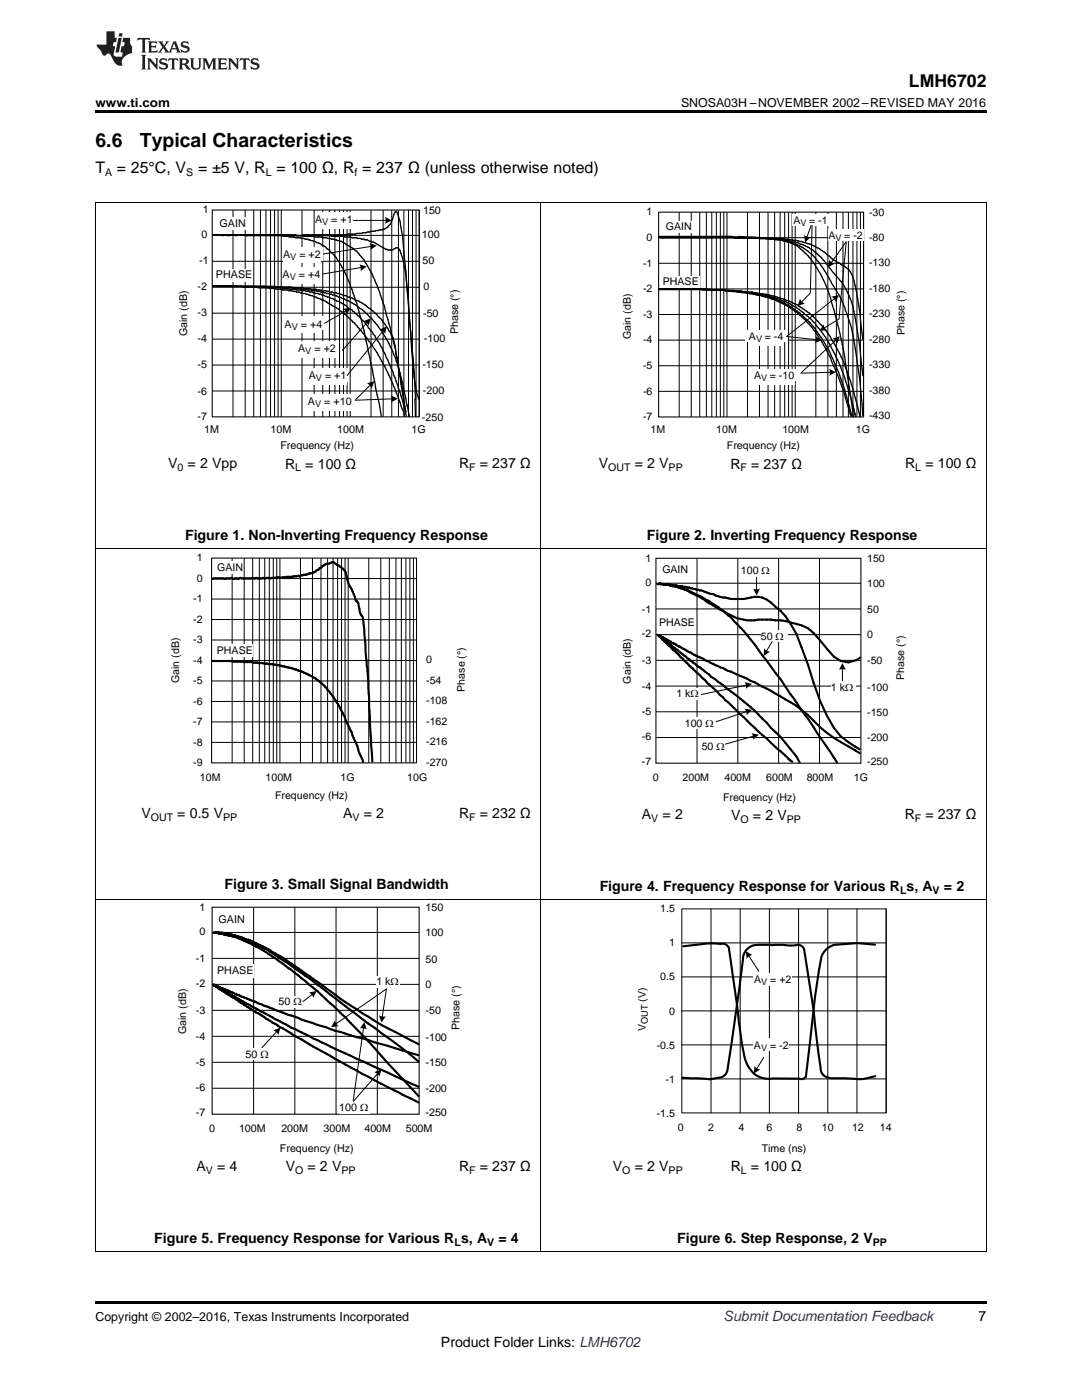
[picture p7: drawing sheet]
<svg xmlns="http://www.w3.org/2000/svg" width="216mm" height="279mm" viewBox="0 0 216 279" stroke-linecap="round" stroke-linejoin="round" font-family="sans-serif">
<path d="M19 249.7l.2 .1zM196.7 249.7l.1 .1zM19 259.7h177.8v.5h-177.8z" fill="#000"/>
<g fill="none" stroke="#000" stroke-width=".2">
<path d="M19.1 179.6v70.2M107.9 179.6v70.2M196.8 179.6v70.2M42.3 196.5h41.3M42.3 191.3h41.3M42.3 186.1h41.3M50.6 181.1v41.3M58.8 181.1v41.3M62.3 198.4l-1.8 1.5M67.1 181.1v41.3M75.3 181.1v41.3M42.3 217.2h41.3"/>
<path d="M42.3 212h41.3M42.3 206.8h41.3M42.3 201.6h41.3M72.5 205l-2 14.6M75.4 214.2l-4.9 5.6M19 249.7h177.8"/>
</g>
<path d="M42.3 181.1h41.3v41.3h-41.3z" fill="none" stroke="#000" stroke-width=".21"/>
<g fill="#000">
<path d="M61.7 198.1l1.5-.3-.7 1.4a1.54 1.54 0 0 0-.8-1.1z" fill-rule="evenodd"/>
<path d="M72.7 204l.5 1.5a1.55 1.55 0 0 0-1.4-.2z" fill-rule="evenodd"/>
<path d="M74.7 214l1.4-.6-.4 1.5a1.53 1.53 0 0 0-1-.9z" fill-rule="evenodd"/>
</g>
<g fill="#fff">
<path d="M43.6 182.2h5.5v2.6h-5.5z" fill-rule="evenodd"/>
<path d="M43.3 192.5h7.4v2.6h-7.4z" fill-rule="evenodd"/>
<path d="M55.6 198.8h4.7v2.4h-4.7z" fill-rule="evenodd"/>
</g>
<path d="M55.2 205.9l-2.9 3.2" fill="none" stroke="#000" stroke-width=".2"/>
<path d="M54.5 205.6l1.5-.5-.5 1.5a1.54 1.54 0 0 0-1-1z" fill-rule="evenodd" fill="#000"/>
<g fill="#fff">
<path d="M75.1 194.7h4.6v2.4h-4.6z" fill-rule="evenodd"/>
<path d="M67.7 219.9h6v2.3h-6z" fill-rule="evenodd"/>
</g>
<path d="M42.6 186.1h1.4v.2M42.7 196.6l-.1-.1v.1h.4v.3h.5v.3h.4v.2l1.2 .9 .8 .3 5.2 3.5 5.4 3.1a338.6 338.6 0 0 0 22.3 12.5l4.7 2.3M42.9 196.7l-.1-.1v.1h.5v.3l.4 .1v.2h.4l4.9 2.9 9.2 4.9 .6 .3a379.3 379.3 0 0 0 21.6 10.1l3.1 1.4M43 196.7l.2 .3h.6l4.5 2h.2l5.9 2.3a207.8 207.8 0 0 0 19.1 6.3l10 3M43.5 186.1l.1 .2M43.6 186.3h1.6l2.7 .7a37.9 37.9 0 0 1 8 3.8l8.3 5.7a104.1 104.1 0 0 0 13.2 8.7l6.1 3.2M43.6 186.1v.2M43.7 186.3l.1 .1 .1-.1 .1 .1 1.7 .1 2 .6a24.1 24.1 0 0 1 4.9 2.2l.4 .1a152.3 152.3 0 0 1 13.8 9.8l6.7 5.1 5.3 3.8 4.7 3.8M44.2 186.3v-.2l.2 .2M44.5 186.3l.1 .2 2.4 .5 1.3 .5a52.3 52.3 0 0 1 11.9 7.7l3.1 2.6 5.6 5.2 4.6 4.8 3.9 4.4 6.1 6.5" fill="none" stroke="#000" stroke-width=".43"/>
<path d="M49 209.3h4.9v2.3h-4.9z" fill-rule="evenodd" fill="#fff"/>
<g fill="none" stroke="#000" stroke-width=".2">
<path d="M136 181.4h40.8v40.7h-40.8zM136 195h40.8M136 188.2h40.8M141.9 181.4v40.7M147.7 181.4v40.7M149.4 190.7l2 3.1M153.5 181.4v40.7M159.3 181.4v40.7M165.2 181.4v40.7M171 181.4v40.7M176.8 181.4v40.7M76.3 203.1l.8-5.7-10.2 7"/>
<path d="M136 208.5h40.8M136 201.7h40.8M136 215.3h40.8M152.4 211.1l-1.4 2.3"/>
</g>
<g fill="#000">
<path d="M148.8 189.8l1.3 .8a1.53 1.53 0 0 0-1.1 .8z" fill-rule="evenodd"/>
<path d="M66.8 203.6a1.54 1.54 0 0 0 .8 1.2l-1.5 .2z" fill-rule="evenodd"/>
<path d="M75.6 202.6a1.55 1.55 0 0 0 1.4 .2l-.9 1.3z" fill-rule="evenodd"/>
<path d="M150.5 212.7a1.53 1.53 0 0 0 1.2 .7l-1.3 .8z" fill-rule="evenodd"/>
</g>
<path d="M174.6 188.5l-3.5-.3-4.5 .4a3.7 3.7 0 0 0-2.9 3.4 404.2 404.2 0 0 0-2.9 22.8 .99 .99 0 0 1-1.3 .5l-5.3-.1a4.8 4.8 0 0 1-5.5-3.8l-1-5.2-.5-4.6-1.8-12.4a1.33 1.33 0 0 0-1.6-.8l-2.4-.1-5.1 .5M174.6 214.8l-2.9 .6-5.4-.2a2.51 2.51 0 0 1-2.5-1.5l-1.4-12-1.9-12.2a1.49 1.49 0 0 0-2.1-.8l-6.7-.1a3 3 0 0 0-3.5 2.9l-2.8 20.5a2.94 2.94 0 0 1-1.2 2.9l-.4 .1a12.9 12.9 0 0 1-4.5 .2l-3.1-.1" fill="none" stroke="#000" stroke-width=".42"/>
<g fill="#fff">
<path d="M150.3 207.3h7.2v2.4h-7.2z" fill-rule="evenodd"/>
<path d="M150.3 194.2h7.8v2.4h-7.8z" fill-rule="evenodd"/>
</g>
<g fill="none" stroke="#000" stroke-width=".2">
<path d="M19.1 109.5v70.1M107.9 109.5v70.1M130.9 116.4h40.9M139.1 111.4v40.9M147.2 111.4v40.9M150.9 115.2l.1 2.6M155.4 111.4v40.9M163.5 111.4v40.9M196.8 109.5v70.1M130.9 136.9h40.9M130.9 131.8h40.9M130.9 126.7h40.9"/>
<path d="M130.9 121.5h40.9M168.1 133.4v2.5M130.9 147.2h40.9M130.9 142.1h40.9M150.4 146.9l-6.7 1.9M19 179.6h177.8"/>
</g>
<path d="M130.9 111.4h40.9v40.9h-40.9z" fill="none" stroke="#000" stroke-width=".21"/>
<g fill="#000">
<path d="M150.3 117.5a1.53 1.53 0 0 0 1.4 0l-.7 1.3z" fill-rule="evenodd"/>
<path d="M168.1 132.3l.7 1.4a1.53 1.53 0 0 0-1.4 0z" fill-rule="evenodd"/>
<path d="M149.9 146.3l1.5 .3-1.1 1a1.53 1.53 0 0 0-.4-1.3z" fill-rule="evenodd"/>
</g>
<g fill="#fff">
<path d="M132.2 112.5h5.4v2.6h-5.4z" fill-rule="evenodd"/>
<path d="M131.5 123.1h7.3v2.6h-7.3z" fill-rule="evenodd"/>
</g>
<path d="M149 136.7l-9.4 2" fill="none" stroke="#000" stroke-width=".2"/>
<path d="M148.6 136.1l1.4 .4-1.2 .9a1.53 1.53 0 0 0-.2-1.3z" fill-rule="evenodd" fill="#000"/>
<g fill="#fff">
<path d="M165.8 136.2h4.9v2.3h-4.9z" fill-rule="evenodd"/>
<path d="M147.9 112.8h6v2.3h-6z" fill-rule="evenodd"/>
<path d="M136.6 143.2h5.9v2.3h-5.9z" fill-rule="evenodd"/>
</g>
<g fill="none" stroke="#000" stroke-width=".42">
<path d="M131.1 116.6h1.7v.1M131.6 116.6v-.2h.2v.2M132.4 116.6v.1h1.6l.1 .1M132.5 116.6l.1 .1M133.5 116.7l.2 .1h1.3l.3 .2 2.3 .3 2.4 .5 1.8 .7h.5a5.1 5.1 0 0 0 2.4 .8 11.1 11.1 0 0 0 5.9-.2 4.1 4.1 0 0 1 3.2 1.2 16.2 16.2 0 0 1 6.1 8.9l1.3 3.4a45.4 45.4 0 0 0 5.2 12.7l1.4 1.7 3 2.1M134 116.8l.1 .2h.8l.1 .1M134.3 116.8l.2 .2M134.8 117l.7 .3M135.3 117.1l1.1 .5M136.1 117.4l.3 .2M136.4 117.6l.5 .1M136.9 117.7l.2 .1"/>
<path d="M137.1 117.8l4.2 2 3.4 2.4M137.1 117.8l1.1 .6a11.8 11.8 0 0 1 3.3 2l3.2 1.8M131.2 126.7l.4 .1v.3l.8 .1v.2l.4 .1v.1l1.1 .5 .2 .3 .6 .1 3.7 2.1 4.8 2.3a125.8 125.8 0 0 1 12.6 6.1l3.1 1.9 1 .8M131.4 126.8l.1 .1h.3l.1 .5 .7 .2 .1 .3 .4 .2 .3 .4 1.9 1.3 2.5 2.1 .9 .6 4.5 3.5a64.8 64.8 0 0 1 8.9 7.4l1.7 1.9a26 26 0 0 1 5.8 6.9M131.7 126.9l.1 .3h.2l.2 .4 .3 .2 .7 .8h.2l.9 1.2 .4 .1 6.6 6.6 1.9 1.7 8.1 7.8 1.7 1.4 4.7 4.4M144.7 122.2l1.2 1 1.1 1.3a62 62 0 0 1 6 7.4l2.8 3.7 4.1 6.1M144.7 122.2a8.8 8.8 0 0 0 6.6 1.5h2.5l1 .1a19 19 0 0 1 6.4 1.6 45.8 45.8 0 0 1 5.2 5.7l1.4 .8 1.5 .3 1.5-.4M171.6 131.3l-.8 .5M157.3 151.5l.8 .5M159.9 141.7l6.5 9.5M159.9 141.7l1.3 1a30.1 30.1 0 0 0 9.6 7.1M166.4 151.2l.6 1"/>
<path d="M170.5 148.9l1.1 .7M170.5 149.7l1.1 .6"/>
</g>
<path d="M140 148h4.7v2.3h-4.7z" fill-rule="evenodd" fill="#fff"/>
<path d="M149.1 142l-6.2 2" fill="none" stroke="#000" stroke-width=".2"/>
<path d="M148.5 141.4l1.5 .3-1 1a1.53 1.53 0 0 0-.5-1.3z" fill-rule="evenodd" fill="#000"/>
<g fill="#fff">
<path d="M135 137.4h4.9v2.3h-4.9z" fill-rule="evenodd"/>
<path d="M151.8 125.9h5.3v2.3h-5.3z" fill-rule="evenodd"/>
</g>
<g fill="none" stroke="#000" stroke-width=".2">
<path d="M42.2 119.6h40.9M42.2 115.5h40.9M46.3 111.4v40.9M48.7 111.4v40.9M50.4 111.4v40.9M51.7 111.4v40.9M52.8 111.4v40.9M53.7 111.4v40.9M54.5 111.4v40.9M55.2 111.4v40.9M55.9 111.4v40.9M60 111.4v40.9"/>
<path d="M62.3 111.4v40.9M64 111.4v40.9M65.4 111.4v40.9M66.5 111.4v40.9M67.4 111.4v40.9M68.1 111.4v40.9M68.9 111.4v40.9M69.5 111.4v40.9M73.6 111.4v40.9M76 111.4v40.9M77.7 111.4v40.9M79 111.4v40.9"/>
<path d="M80.1 111.4v40.9M81 111.4v40.9M81.8 111.4v40.9M82.5 111.4v40.9M83.1 111.4v40.9M42.2 140h40.9M42.2 135.9h40.9M42.2 131.8h40.9M42.2 127.7h40.9M42.2 123.6h40.9M154.1 128l-1.2 2M42.2 148.2h40.9"/>
<path d="M42.2 144.1h40.9"/>
</g>
<path d="M152.5 129.4a1.53 1.53 0 0 0 1.2 .7l-1.3 .8z" fill-rule="evenodd" fill="#000"/>
<path d="M42.3 115.5l.3-.1 2.3 .1 1.2-.2 .4 .2 .4-.1 .7 .1 .2-.2 .4 .1 5.4-.1 .3 .1 1.2-.2 1.1 .1 .9-.2h1.3l1-.2 .4 .1 .4-.2a9.2 9.2 0 0 0 3.4-1.1l.1-.3 .5-.2a.47 .47 0 0 1 .5-.4l.5-.3 .6-.1a.57 .57 0 0 1 .9 0l.8 .4a3.1 3.1 0 0 1 1.8 3l1.3 2.8 .4 1.2 .5 .6 .4 2a3.8 3.8 0 0 1 .7 2.6l.3 4.8a136.5 136.5 0 0 1 .9 14.6l.5 7.6M42.3 131.9h4l.1 .1 3.9 .1 4.2 .4 2.3 .6a15.2 15.2 0 0 1 8 3.9 20.1 20.1 0 0 1 3.1 4.4l.8 1.5 .3 .9 1.1 2.2 1.2 2.9a6.9 6.9 0 0 0 1.1 2.8v.4" fill="none" stroke="#000" stroke-width=".42"/>
<path d="M42.2 111.4h40.9v40.9h-40.9z" fill="none" stroke="#000" stroke-width=".21"/>
<g fill="#fff">
<path d="M43.3 112.1h5.2v2.5h-5.2z" fill-rule="evenodd"/>
<path d="M43.3 128.5h7.1v2.6h-7.1z" fill-rule="evenodd"/>
</g>
<g fill="none" stroke="#000" stroke-width=".2">
<path d="M19.1 40.4v69.1M42.3 57.3h41.4M42.3 52.1h41.4M42.3 47h41.4M46.5 41.9v41.3M48.9 41.9v41.3M50.6 41.9v41.3M52 41.9v41.3M53.1 41.9v41.3M54 41.9v41.3M54.8 41.9v41.3M55.5 41.9v41.3"/>
<path d="M56.1 41.9v41.3M60.3 41.9v41.3M62.7 41.9v41.3M64.4 41.9v41.3M65.7 41.9v41.3M66.8 41.9v41.3M67.8 41.9v41.3M68.5 41.9v41.3M69.3 41.9v41.3M69.9 41.9v41.3M74 41.9v41.3M76.5 41.9v41.3"/>
<path d="M78.2 41.9v41.3M79.5 41.9v41.3M80.6 41.9v41.3M81.5 41.9v41.3M82.3 41.9v41.3M83 41.9v41.3M83.7 41.9v41.3M107.9 40.4v69.1M196.8 40.4v69.1M42.3 78h41.4M42.3 72.9h41.4M42.3 67.7h41.4"/>
<path d="M42.3 62.5h41.4M19 109.4h177.8"/>
</g>
<path d="M42.3 41.9h41.4v41.3h-41.4z" fill="none" stroke="#000" stroke-width=".21"/>
<g fill="#fff">
<path d="M62.9 42.4h7.7v2.6h-7.7z" fill-rule="evenodd"/>
<path d="M62.9 42.5h7.5v3.1h-7.5z" fill-rule="evenodd"/>
</g>
<path d="M77.1 44h-6.6" fill="none" stroke="#000" stroke-width=".2"/>
<path d="M76.8 43.3l1.4 .7-1.4 .7a1.55 1.55 0 0 0 0-1.4z" fill-rule="evenodd" fill="#000"/>
<g fill="#fff">
<path d="M56.5 49.3h7.8v2.6h-7.8z" fill-rule="evenodd"/>
<path d="M56.5 49.4h7.5v3.1h-7.5z" fill-rule="evenodd"/>
<path d="M61.4 78.8h9.2v2.6h-9.2z" fill-rule="evenodd"/>
<path d="M61.4 78.9h8.8v3h-8.8z" fill-rule="evenodd"/>
<path d="M56.4 53.4h7.8v2.6h-7.8z" fill-rule="evenodd"/>
<path d="M56.4 53.5h7.5v3.1h-7.5z" fill-rule="evenodd"/>
</g>
<g fill="none" stroke="#000" stroke-width=".26">
<path d="M42.4 46.9h16.6l.2 .1M42.4 57h4.9l.1 .2M42.4 57.2h12.5l.2 .1M42.9 57l.3 .2M44.2 46.9l.1 .1 .5-.1M45.1 46.9l.2 .1 .8-.1M45.1 57l.2 .2M46.8 46.9l.2 .1 .4-.1M48.2 57.2l.2 .1h9.8l.3 .1h1.9l.2 .2 2.5 .1 .1 .2h.8l.2 .1h.8l.9 .3 1.2 .1 2 .6 .3 .3 .8 .1 .7 .5M48.9 46.9l.3 .1h16.7l.3 .2h2.4l.2 .1h1.1l.3 .1h1l.2 .2a11.6 11.6 0 0 1 5.3 2l.2 .1a2.11 2.11 0 0 0 1.9-.1l.5-.2a7.1 7.1 0 0 1 1.4 3.9l.3 1.4 .5 4.9 .9 13.4a30.6 30.6 0 0 0 1.2 6.7M49.7 46.9l-.3 .1M50.6 57.2l.2 .1"/>
<path d="M51.3 57.3l.2 .1h2l.2 .2a39.2 39.2 0 0 1 7.4 1.1l1 .3a17.5 17.5 0 0 1 6.2 3.3 23.3 23.3 0 0 1 4.1 4.1l.4 .6M51.5 46.9l.3 .1M52.3 46.9l-.3 .1M53 57.2l.3 .1M53.5 46.9l.2 .1 .2-.1M53.9 57.3l.2 .1h2l.3 .2h1.1l.2 .1h1.3l.2 .2 2.4 .3 1.5 .4a12.9 12.9 0 0 1 4.2 1.5h.3l1.5 .9 .8 .7a19.2 19.2 0 0 1 4.1 4.3 31.5 31.5 0 0 1 4.1 7.6l1.7 4.7 .9 3.1M55.4 46.9l.7 .1M56.1 57.3l.3 .1h1.8l.3 .2 2.6 .1 3.4 .6 .7 .3a14.8 14.8 0 0 1 5.2 2l.3 .1a21.7 21.7 0 0 1 8.8 12.9M56.4 47l1.3 .3 2.3 .1 .1 .2a10.1 10.1 0 0 1 5.6 2.3 14.7 14.7 0 0 1 3.7 6l1.5 4M56.9 46.9l.1 .1M70.9 59.9l1.3 4.1 .6 3M70.9 59.9a14.7 14.7 0 0 1 7.7 8.1l.7 4"/>
<path d="M72.8 67l2.9 13.5M72.8 67a46.7 46.7 0 0 1 7.2 14l.3 .7M79.3 72a84.3 84.3 0 0 0-5-17.3l-.3-.4a11.4 11.4 0 0 0-5.4-5.9l-1-.4-2.4-.6-2.4-.1-.2-.1h-2.2l-.3-.2 .3-.1h8.7l.2-.2 2.9-.1 .2-.2 2.4-.2 .9-.3a2.8 2.8 0 0 0 2.7-2.3l.2-.7 .4-.7a12.9 12.9 0 0 1 1.3 4.8l2.1 24.4 .5 8.3M79.3 72l1.7 10.3M79.3 72l.2 1.6M79.5 73.6l1.5 8.5M79.5 73.6l.8 2.7 .9 4.7M82.8 79.7l.1 3.4M75.7 80.6l.4 2.5M80.3 81.7l.4 1.4M80.7 81.5l.4 1.6M81.2 80.7l.5 2.4"/>
</g>
<path d="M74.1 49.2l-9.5 1.5" fill="none" stroke="#000" stroke-width=".2"/>
<path d="M73.7 48.5l1.5 .5-1.3 .9a1.54 1.54 0 0 0-.2-1.4z" fill-rule="evenodd" fill="#000"/>
<g fill="#fff">
<path d="M43.8 43.3h5.2v2.6h-5.2z" fill-rule="evenodd"/>
<path d="M43.1 53.6h7.2v2.6h-7.2z" fill-rule="evenodd"/>
</g>
<path d="M72.1 53.4l-7.8 1.3M73.9 76.8l-2.9 3M78.3 79.6l-7.4 .3" fill="none" stroke="#000" stroke-width=".2"/>
<g fill="#000">
<path d="M71.7 52.7l1.5 .5-1.3 .9a1.54 1.54 0 0 0-.2-1.4z" fill-rule="evenodd"/>
<path d="M73.2 76.5l1.5-.5-.5 1.5a1.55 1.55 0 0 0-1-1z" fill-rule="evenodd"/>
<path d="M78 78.9l1.4 .7-1.4 .7a1.54 1.54 0 0 0 0-1.4z" fill-rule="evenodd"/>
</g>
<g fill="#fff">
<path d="M59.5 68.2h7.8v2.6h-7.8z" fill-rule="evenodd"/>
<path d="M59.5 68.3h7.5v3.1h-7.5z" fill-rule="evenodd"/>
<path d="M56.8 63.2h7.8v2.6h-7.8z" fill-rule="evenodd"/>
<path d="M56.8 63.4h7.5v3h-7.5z" fill-rule="evenodd"/>
</g>
<path d="M69.1 62l-4.3 2.5M73.3 64.3l-5 5.6" fill="none" stroke="#000" stroke-width=".2"/>
<g fill="#000">
<path d="M68.4 61.6l1.6-.1-.9 1.3a1.54 1.54 0 0 0-.7-1.2z" fill-rule="evenodd"/>
<path d="M72.5 64.1l1.5-.6-.4 1.5a1.55 1.55 0 0 0-1.1-.9z" fill-rule="evenodd"/>
</g>
<g fill="#fff">
<path d="M61.6 73.5h7.8v2.6h-7.8z" fill-rule="evenodd"/>
<path d="M61.6 73.6h7.5v3.1h-7.5z" fill-rule="evenodd"/>
</g>
<g fill="none" stroke="#000" stroke-width=".2">
<path d="M131.4 57.7h40.9M131.4 52.5h40.9M131.4 47.4h40.9M135.5 42.3v40.9M137.9 42.3v40.9M139.6 42.3v40.9M140.9 42.3v40.9M142 42.3v40.9M142.9 42.3v40.9M143.7 42.3v40.9M144.4 42.3v40.9M145.1 42.3v40.9"/>
<path d="M149.2 42.3v40.9M151.6 42.3v40.9M153.3 42.3v40.9M154.6 42.3v40.9M155.7 42.3v40.9M156.6 42.3v40.9M157.4 42.3v40.9M158.1 42.3v40.9M158.7 42.3v40.9M162.8 42.3v40.9M165.2 42.3v40.9M166.9 42.3v40.9"/>
<path d="M168.2 42.3v40.9M169.3 42.3v40.9M170.2 42.3v40.9M171 42.3v40.9M171.7 42.3v40.9M172.3 42.3v40.9M76.5 65.9l-7.2 9M131.4 78.1h40.9M131.4 73h40.9M131.4 67.9h40.9M131.4 62.8h40.9"/>
</g>
<path d="M75.8 65.8l1.4-.7-.3 1.5a1.55 1.55 0 0 0-1.1-.8z" fill-rule="evenodd" fill="#000"/>
<g fill="none" stroke="#000" stroke-width=".25">
<path d="M131.5 47.4h19.1l.3 .1M131.5 47.2h14.6l1.5 .2M131.5 57.6h4.7l.2 .1M131.6 57.8h12.9l.4 .3M133.8 57.6l.3 .1h7.6l.2 .1M134.1 57.6l.2 .1M135.3 57.6l.2 .1M140 57.7l.2 .1M140.7 57.7l.2 .1M142.8 57.8l3.8 .3M143 47.4l.3-.1 .2 .1M143.5 57.8l.3 .1"/>
<path d="M144 47.2l-2.3 .2M144.5 57.9l.2 .2 4.5 .1 3.8 .5 3.3 .9 2.3 1a18.1 18.1 0 0 1 5.9 5.1 28.9 28.9 0 0 1 4.4 8.3M145.4 57.9l.5 .3h2.1l.4 .2M146.1 58.1l.2 .1M146.3 47.4l.3 .1h8.2l2.8 .4a13.4 13.4 0 0 1 8.5 3.8l1.5 .9a5.3 5.3 0 0 1 2.1 1.6l.2 .5a37.4 37.4 0 0 1 1.9 10l.4 3.1M146.8 58.2l3.1 .2 2.6 .4 2.8 .8 1 .5a16.9 16.9 0 0 1 7.7 6.3 36.1 36.1 0 0 1 4.9 10.3l1.7 6M146.8 58.1l.3 .1M147.1 47.4l.2 .1M147.3 58.2l.3 .1M147.8 58.3l1.4 .2M148 47.4l-.2 .1M148.2 47.4l.2 .1"/>
<path d="M148.7 58.4l1.2 .1 .5 .2a16.9 16.9 0 0 1 4.9 1.5l1 .4a19.2 19.2 0 0 1 7.7 7.7l.5 .9a65.7 65.7 0 0 1 5.2 13.4M149.2 47.4l.2 .1 .3-.1M149.4 58.5l1 .1 .5 .2a18 18 0 0 1 13.4 9.2 51 51 0 0 1 5.6 14.8M151.5 47.5l3.3 .2M152.5 47.5l.2 .1M153 47.5l.4 .2 3.1 .2a13.4 13.4 0 0 1 6.3 2.5l1.7 1.7 1.6 2.1a14.5 14.5 0 0 1 4.5 9.2l1 6.2 .6 5.4M154.3 47.6l.5 .3 1.5 .1 .6 .2M155.3 47.7l1.6 .5M156.9 48.2l1 .3a3.9 3.9 0 0 1 1.8 1.2 19 19 0 0 1 5.3 7.7 91.2 91.2 0 0 1 3.9 16.6M157.6 48.4l.8 .2a12 12 0 0 1 6.6 6.2l.7 1.2a28.3 28.3 0 0 1 4 8.7 112.9 112.9 0 0 1 2.5 18.3M168.9 74l1.3 8.1M168.9 74l1.3 3.6 1.4 5.6"/>
<path d="M169.6 82.6l.2 .5M169.8 82.6l.2 .5M170.2 81.9l.1 1.3M170.5 82.5l.2 .7"/>
</g>
<path d="M131.4 42.3h40.9v40.9h-40.9z" fill="none" stroke="#000" stroke-width=".21"/>
<g fill="#fff">
<path d="M158 42.7h7.5v2.4h-7.5z" fill-rule="evenodd"/>
<path d="M149.2 73.6h10.5v2.4h-10.5z" fill-rule="evenodd"/>
<path d="M150.5 73.6h8v3h-8z" fill-rule="evenodd"/>
<path d="M148.6 65.9h8.5v2.3h-8.5z" fill-rule="evenodd"/>
<path d="M149.4 65.9h6.9v3h-6.9z" fill-rule="evenodd"/>
<path d="M165.2 45.8h7.1v2.3h-7.1z" fill-rule="evenodd"/>
</g>
<path d="M147.4 47.2l7.5 .4M149.3 47.4l5.2 .2" fill="none" stroke="#000" stroke-width=".25"/>
<path d="M157.1 67.2l5.9 .6" fill="none" stroke="#000" stroke-width=".2"/>
<path d="M162.7 67.1l1.3 .8-1.4 .6a1.53 1.53 0 0 0 .1-1.4z" fill-rule="evenodd" fill="#000"/>
<g fill="#fff">
<path d="M132.1 55h7.5v2.4h-7.5z" fill-rule="evenodd"/>
<path d="M132.3 44.2h6.2v2.3h-6.2z" fill-rule="evenodd"/>
</g>
<path d="M19 40.4h177.8M161.8 45l-.8 2.4M162 45l-.3 13.5-1.8 1.8M166.6 59.5l-9.7 7.7M168.9 48.3l-1.5 15.4-3 1.8M168.9 48.2l-3.1 4.3M165.8 74.3l-5.9 .2M166.8 67.8l-7 6.7" fill="none" stroke="#000" stroke-width=".2"/>
<g fill="#000">
<path d="M160.5 46.9a1.52 1.52 0 0 0 1.3 .4l-1.1 1.1z" fill-rule="evenodd"/>
<path d="M165.5 51.8a1.53 1.53 0 0 0 1.1 .8l-1.4 .7z" fill-rule="evenodd"/>
<path d="M165.9 59.2l1.5-.3-.6 1.4a1.53 1.53 0 0 0-.9-1.1z" fill-rule="evenodd"/>
<path d="M159.6 59.6a1.53 1.53 0 0 0 1 1l-1.4 .5z" fill-rule="evenodd"/>
<path d="M164.3 64.7a1.52 1.52 0 0 0 .8 1.2l-1.6 .1z" fill-rule="evenodd"/>
<path d="M165.4 73.6l1.4 .7-1.3 .7a1.54 1.54 0 0 0-.1-1.4z" fill-rule="evenodd"/>
<path d="M166.1 67.6l1.5-.5-.5 1.4a1.53 1.53 0 0 0-1-.9z" fill-rule="evenodd"/>
</g>
<path d="M19 22h177.8v.5h-177.8z" fill="#000"/>
<g fill="#231f20">
<path d="M27.5 7.6l-.1 .5 .4-.2h.6v.1v2.1l-.2 .4h1l-.3-.4v-2.1l.1-.1h.5l.5 .2-.2-.5zM29.5 8.3l.2 .3v1.5l-.2 .4h1.8l.2-.6a1.04 1.04 0 0 1-1.3 .2v-.7h.6l.3 .2v-.6l-.3 .2h-.6v-.6l.8-.1 .4 .3-.2-.5zM31.5 8.3l.9 1.1-.9 1.1h.8l-.2-.2 .5-.7 .4 .7-.2 .2h1.5l-.1-.2 .1-.4h.9l.1 .4-.2 .2h1l-.3-.3-.7-1.9h-.5l-.9 2-.8-1 .9-1h-.8l.1 .3-.3 .5-.4-.6 .2-.2zM34.7 8.6l.4 1h-.7zM36.3 8.4a.63 .63 0 0 0-.2 .7 .63 .63 0 0 0 .6 .4l.6 .2 .1 .2a.75 .75 0 0 1-.7 .4 .75 .75 0 0 1-.6-.5l.1 .7 .1-.1a1.11 1.11 0 0 0 1.5-.6 1.13 1.13 0 0 0-1.2-.8l-.1-.4a1.04 1.04 0 0 1 1.2 .2l-.2-.5-.1 .1-.5-.2zM28.2 10.9l.2 .4v2.2l-.2 .4h1l-.3-.4v-2.2l.3-.4zM29.3 11.6l.3 .4v1.5l-.3 .4h.8l-.2-.4v-1.3l1.5 1.7v-1.9l.2-.4h-.7l.2 .4v.9l-1.1-1.3zM32 11.8a.62 .62 0 0 0-.2 .7 .62 .62 0 0 0 .6 .4l.6 .1 .1 .3a.76 .76 0 0 1-.7 .3 .76 .76 0 0 1-.6-.4l.1 .7 .1-.1a1.11 1.11 0 0 0 1.5-.6 1.13 1.13 0 0 0-1.2-.8l-.1-.4a1.04 1.04 0 0 1 1.2 .2l-.2-.6-.1 .1-.5-.1zM33.7 11.6l-.2 .6a.61 .61 0 0 1 .8-.3v1.6l-.2 .4h.9l-.2-.4v-1.6a.63 .63 0 0 1 .8 .3l-.2-.6zM35.6 11.6l.3 .4v1.5l-.3 .4h1l-.2-.2v-.8l.5 .2a.76 .76 0 0 0 1.2 .7l-1-1a.58 .58 0 0 0 .6-.5 .58 .58 0 0 0-.5-.6zM36.4 11.9h.1a.45 .45 0 0 1 .5 .1 .45 .45 0 0 1 .1 .5l-.7 .2zM37.9 11.6l.2 .2a2.17 2.17 0 0 0 .3 1.9 .99 .99 0 0 0 1.6-.6v-1.1l.2-.4h-.7l.2 .2a1.92 1.92 0 0 1-.2 1.8 .6 .6 0 0 1-.9-.5v-1.1l.2-.4zM40.4 11.6l.2 .4v1.5l-.2 .4h.7l-.2-.4v-1.4l.8 1.8 .8-1.8v1.4l-.2 .4h.9l-.2-.4v-1.5l.2-.4h-.8l-.6 1.5-.6-1.5zM43.4 11.6l.2 .4v1.5l-.2 .4h1.8l.2-.6a1.04 1.04 0 0 1-1.3 .1v-.6h.5l.4 .2v-.6l-.4 .2h-.5v-.7h.8l.3 .3-.1-.6zM45.5 11.6l.2 .4v1.5l-.2 .4h.7l-.2-.4v-1.3l1.5 1.7v-1.9l.2-.4h-.7l.2 .4v.9l-1.1-1.3zM47.9 11.6l-.1 .6a.61 .61 0 0 1 .8-.3v1.6l-.3 .4h1l-.3-.4 .1-1.6a.63 .63 0 0 1 .7 .3l-.1-.6zM50.2 11.8a.62 .62 0 0 0-.2 .7 .62 .62 0 0 0 .6 .4l.6 .1 .2 .3a.76 .76 0 0 1-.8 .3 .76 .76 0 0 1-.6-.4l.1 .7 .2-.1a1.11 1.11 0 0 0 1.5-.6 1.13 1.13 0 0 0-1.3-.8l-.1-.4a1.04 1.04 0 0 1 1.2 .2l-.1-.6-.2 .1-.5-.1z"/>
<path d="M21.2 6.3v2.6h-1.9l.1 .4 .7 .9a.91 .91 0 0 0 1 .8 .56 .56 0 0 1 .5-.3 .56 .56 0 0 1 .5 .3l.4 .8a1.53 1.53 0 0 0 1.9 1.2 1.54 1.54 0 0 1 1-2.1l.9-.3v-1.4a1.52 1.52 0 0 1-.3-1.6h-1.4l-.2 .8h.5l-.2 .8h-.4l-.2 1v.2l.4 .1-.2 .8a1.93 1.93 0 0 1-1.6-.3l.3-1.8h-.5l.2-.8h.4l.2-.8h-.4v-1.3zM23.6 7.6l-.6 2.9h.7l.6-2.9zM23.8 6.6l-.1 .7h.6l.2-.7z"/>
</g>
<g font-size="3.9">
<text x="19" y="29.3">6.6</text>
<text x="27.9" y="29.3">Typical Characteristics</text>
</g>
<text font-size="3.5" x="181.4" y="17.3">LMH6702</text>
<g font-size="3.2">
<text x="19" y="34.4">T</text>
<text x="23.3" y="34.4">= 25°C, V</text>
<text x="39.5" y="34.4">= ±5 V, R = 100 Ω, R = 237 Ω (unless otherwise noted)</text>
</g>
<g font-size="2.8">
<text x="33.5" y="93.4">V</text>
<text x="37.4" y="93.4">= 2 Vpp</text>
<text x="56.9" y="93.5">R</text>
<text x="60.9" y="93.5">= 100 Ω</text>
<text x="91.6" y="93.4">R</text>
<text x="95.7" y="93.4">= 237 Ω</text>
<text x="119.5" y="93.4">V</text>
<text x="126.6" y="93.4">= 2 V</text>
<text x="145.7" y="93.5">R</text>
<text x="149.9" y="93.5">= 237 Ω</text>
<text x="180.6" y="93.4">R</text>
<text x="184.6" y="93.4">= 100 Ω</text>
<text x="36.9" y="107.7">Figure 1. Non-Inverting Frequency Response</text>
<text x="129.1" y="107.7">Figure 2. Inverting Frequency Response</text>
<text x="28.2" y="163.2">V</text>
<text x="35.4" y="163.2">= 0.5 V</text>
<text x="68.5" y="163.3">A</text>
<text x="72.6" y="163.3">= 2</text>
<text x="91.6" y="163.2">R</text>
<text x="95.7" y="163.2">= 232 Ω</text>
<text x="128.1" y="163.5">A</text>
<text x="132.2" y="163.5">= 2</text>
<text x="145.9" y="163.7">V</text>
<text x="150.2" y="163.7">= 2 V</text>
<text x="180.5" y="163.5">R</text>
<text x="184.6" y="163.5">= 237 Ω</text>
<text x="44.8" y="177.5">Figure 3. Small Signal Bandwidth</text>
<text x="119.7" y="177.9">Figure 4. Frequency Response for Various R s, A</text>
<text x="188.3" y="177.9">= 2</text>
<text x="39.2" y="233.7">A</text>
<text x="43.3" y="233.7">= 4</text>
<text x="57" y="233.8">V</text>
<text x="61.3" y="233.8">= 2 V</text>
<text x="91.6" y="233.7">R</text>
<text x="95.7" y="233.7">= 237 Ω</text>
<text x="122.3" y="233.7">V</text>
<text x="126.6" y="233.7">= 2 V</text>
<text x="145.8" y="233.8">R</text>
<text x="149.8" y="233.8">= 100 Ω</text>
<text x="30.8" y="248">Figure 5. Frequency Response for Various R s, A</text>
<text x="99.4" y="248">= 4</text>
<text x="135.1" y="248">Figure 6. Step Response, 2 V</text>
<text x="195.3" y="263.6">7</text>
<text x="88" y="268.9">Product Folder Links: LMH6702</text>
</g>
<text font-size="2.8" fill="#0000c8" x="144.4" y="263.6">Submit Documentation Feedback</text>
<g font-size="2.5">
<text x="19" y="21.4">www.ti.com</text>
<text x="135.9" y="21.4">SNOSA03H –NOVEMBER 2002–REVISED MAY 2016</text>
<text x="19" y="263.6">Copyright © 2002–2016, Texas Instruments Incorporated</text>
</g>
<g font-size="2.1">
<text x="21" y="35.1">A</text>
<text x="37.1" y="35.1">S</text>
<text x="53" y="35.1">L</text>
<text x="70.8" y="35.1">f</text>
<text x="40.2" y="47.5">0</text>
<text x="40.5" y="42.6">1</text>
<text x="43.8" y="45.2">GAIN</text>
<text x="62.9" y="44.6">A</text>
<text x="66.1" y="44.6">= +1</text>
<text x="84.2" y="47.6">100</text>
<text x="84.4" y="42.6">150</text>
<text x="129" y="42.9">1</text>
<text x="132.8" y="46">GAIN</text>
<text x="158.3" y="44.7">A</text>
<text x="161.5" y="44.7">= -1</text>
<text x="165.3" y="47.8">A</text>
<text x="168.5" y="47.8">= -2</text>
<text x="173.4" y="43">-30</text>
<text x="39.8" y="52.7">-1</text>
<text x="56.5" y="51.5">A</text>
<text x="59.7" y="51.5">= +2</text>
<text x="84.3" y="52.7">50</text>
<text x="128.3" y="53.2">-1</text>
<text x="129" y="48">0</text>
<text x="173.4" y="53.1">-130</text>
<text x="173.4" y="48.1">-80</text>
<text x="39.4" y="57.9">-2</text>
<text x="43.1" y="55.5">PHASE</text>
<text x="56.4" y="55.6">A</text>
<text x="59.6" y="55.6">= +4</text>
<text x="84.5" y="58">0</text>
<text x="128.3" y="58.3">-2</text>
<text x="132.3" y="56.8">PHASE</text>
<text x="173.4" y="58.3">-180</text>
<text x="39.4" y="63.2">-3</text>
<text x="56.8" y="65.4">A</text>
<text x="60" y="65.4">= +4</text>
<text x="84.4" y="63.2">-50</text>
<text x="128.3" y="63.4">-3</text>
<text x="173.4" y="63.3">-230</text>
<text x="37.3" y="67.2" transform="rotate(-90 37.3 67.2)">Gain (dB)</text>
<text x="39.4" y="68.3">-4</text>
<text x="59.5" y="70.3">A</text>
<text x="62.8" y="70.3">= +2</text>
<text x="84.6" y="68.3">-100</text>
<text x="91.5" y="66.7" transform="rotate(-90 91.5 66.7)">Phase (°)</text>
<text x="125.9" y="67.7" transform="rotate(-90 125.9 67.7)">Gain (dB)</text>
<text x="128.3" y="68.5">-4</text>
<text x="149.4" y="67.9">A</text>
<text x="152.6" y="67.9">= -4</text>
<text x="173.4" y="68.5">-280</text>
<text x="180.5" y="66.9" transform="rotate(-90 180.5 66.9)">Phase (°)</text>
<text x="39.4" y="73.4">-5</text>
<text x="61.6" y="75.7">A</text>
<text x="64.9" y="75.7">= +1</text>
<text x="84.3" y="73.5">-150</text>
<text x="128.3" y="73.6">-5</text>
<text x="150.5" y="75.6">A</text>
<text x="153.6" y="75.6">= -10</text>
<text x="173.4" y="73.5">-330</text>
<text x="39.4" y="83.9">-7</text>
<text x="39.4" y="78.7">-6</text>
<text x="61.4" y="80.9">A</text>
<text x="64.7" y="80.9">= +10</text>
<text x="84.2" y="83.9">-250</text>
<text x="84.4" y="78.6">-200</text>
<text x="128.3" y="83.9">-7</text>
<text x="128.3" y="78.7">-6</text>
<text x="173.4" y="83.6">-430</text>
<text x="173.4" y="78.7">-380</text>
<text x="40.7" y="86.5">1M</text>
<text x="54" y="86.5">10M</text>
<text x="55.9" y="89.7">Frequency (Hz)</text>
<text x="67.3" y="86.5">100M</text>
<text x="82.1" y="86.5">1G</text>
<text x="129.8" y="86.5">1M</text>
<text x="142.9" y="86.5">10M</text>
<text x="145" y="89.7">Frequency (Hz)</text>
<text x="156.1" y="86.5">100M</text>
<text x="170.8" y="86.5">1G</text>
<text x="35.4" y="94">0</text>
<text x="58.9" y="94.1">L</text>
<text x="93.6" y="94">F</text>
<text x="121.4" y="94">OUT</text>
<text x="133.4" y="94">PP</text>
<text x="147.7" y="94.1">F</text>
<text x="182.6" y="94">L</text>
<text x="39.3" y="112.1">1</text>
<text x="43.3" y="114">GAIN</text>
<text x="128.8" y="112.1">1</text>
<text x="173" y="112.2">150</text>
<text x="39.3" y="116.1">0</text>
<text x="128.8" y="117">0</text>
<text x="132.2" y="114.4">GAIN</text>
<text x="147.9" y="114.6">100 :</text>
<text x="173" y="117.1">100</text>
<text x="38.6" y="124.3">-2</text>
<text x="38.6" y="120.2">-1</text>
<text x="128.1" y="122.3">-1</text>
<text x="131.5" y="125">PHASE</text>
<text x="173" y="122.4">50</text>
<text x="38.6" y="128.4">-3</text>
<text x="43.3" y="130.5">PHASE</text>
<text x="128.1" y="127.1">-2</text>
<text x="151.8" y="127.7">50 :</text>
<text x="173" y="127.3">0</text>
<text x="35.7" y="136.3" transform="rotate(-90 35.7 136.3)">Gain (dB)</text>
<text x="38.6" y="136.6">-5</text>
<text x="38.6" y="132.5">-4</text>
<text x="85" y="136.5">-54</text>
<text x="85" y="132.4">0</text>
<text x="125.9" y="136.4" transform="rotate(-90 125.9 136.4)">Gain (dB)</text>
<text x="128.1" y="137.7">-4</text>
<text x="128.1" y="132.4">-3</text>
<text x="165.8" y="138">1 k:</text>
<text x="173" y="137.8">-100</text>
<text x="173" y="132.6">-50</text>
<text x="180.4" y="135.6" transform="rotate(-90 180.4 135.6)">Phase (°)</text>
<text x="38.6" y="140.7">-6</text>
<text x="85" y="140.6">-108</text>
<text x="92.7" y="138" transform="rotate(-90 92.7 138)">Phase (°)</text>
<text x="128.1" y="142.7">-5</text>
<text x="135" y="139.2">1 k:</text>
<text x="173" y="142.8">-150</text>
<text x="38.6" y="148.8">-8</text>
<text x="38.6" y="144.8">-7</text>
<text x="85" y="148.7">-216</text>
<text x="85" y="144.6">-162</text>
<text x="128.1" y="147.7">-6</text>
<text x="136.6" y="145">100 :</text>
<text x="140" y="149.8">50 :</text>
<text x="173" y="147.8">-200</text>
<text x="38.6" y="152.9">-9</text>
<text x="39.9" y="155.9">10M</text>
<text x="53" y="155.9">100M</text>
<text x="68" y="155.9">1G</text>
<text x="81.3" y="155.9">10G</text>
<text x="85" y="152.8">-270</text>
<text x="128.1" y="152.6">-7</text>
<text x="130.3" y="155.8">0</text>
<text x="136.2" y="155.8">200M</text>
<text x="144.6" y="155.8">400M</text>
<text x="152.9" y="155.8">600M</text>
<text x="161" y="155.8">800M</text>
<text x="170.4" y="155.8">1G</text>
<text x="173" y="152.7">-250</text>
<text x="54.9" y="159.5">Frequency (Hz)</text>
<text x="144.3" y="159.8">Frequency (Hz)</text>
<text x="30.1" y="163.8">OUT</text>
<text x="44.5" y="163.8">PP</text>
<text x="70.3" y="163.9">V</text>
<text x="93.6" y="163.8">F</text>
<text x="130" y="164.1">V</text>
<text x="147.8" y="164.2">O</text>
<text x="157" y="164.2">PP</text>
<text x="182.5" y="164.1">F</text>
<text x="179.6" y="178.4">L</text>
<text x="186.1" y="178.4">V</text>
<text x="39.8" y="181.7">1</text>
<text x="43.6" y="184.1">GAIN</text>
<text x="84.9" y="181.9">150</text>
<text x="131.8" y="182">1.5</text>
<text x="39.8" y="186.7">0</text>
<text x="84.9" y="186.8">100</text>
<text x="133.5" y="188.9">1</text>
<text x="39.1" y="196.9">-2</text>
<text x="39.1" y="192">-1</text>
<text x="43.3" y="194.4">PHASE</text>
<text x="75.1" y="196.6">1 k:</text>
<text x="84.9" y="197.1">0</text>
<text x="84.9" y="192.1">50</text>
<text x="131.8" y="195.7">0.5</text>
<text x="150.5" y="196.3">A</text>
<text x="153.7" y="196.3">= +2</text>
<text x="39.1" y="202.3">-3</text>
<text x="55.6" y="200.7">50 :</text>
<text x="84.9" y="202.4">-50</text>
<text x="128.9" y="199.9" transform="rotate(-90 128.9 199.9)">(V)</text>
<text x="133.5" y="202.5">0</text>
<text x="37.2" y="206.4" transform="rotate(-90 37.2 206.4)">Gain (dB)</text>
<text x="39.1" y="207.6">-4</text>
<text x="84.9" y="207.7">-100</text>
<text x="91.7" y="205.6" transform="rotate(-90 91.7 205.6)">Phase (°)</text>
<text x="128.9" y="205.8" transform="rotate(-90 128.9 205.8)">V</text>
<text x="131.1" y="209.3">-0.5</text>
<text x="150.4" y="209.3">A</text>
<text x="153.7" y="209.3">= -2</text>
<text x="39.1" y="212.7">-5</text>
<text x="49" y="211.1">50 :</text>
<text x="84.9" y="212.8">-150</text>
<text x="39.1" y="217.7">-6</text>
<text x="67.7" y="221.7">100 :</text>
<text x="84.9" y="217.8">-200</text>
<text x="132.8" y="216.1">-1</text>
<text x="39.1" y="222.6">-7</text>
<text x="41.7" y="225.9">0</text>
<text x="47.7" y="225.9">100M</text>
<text x="56.1" y="225.9">200M</text>
<text x="64.6" y="225.9">300M</text>
<text x="72.7" y="225.9">400M</text>
<text x="81" y="225.9">500M</text>
<text x="84.9" y="222.8">-250</text>
<text x="131.1" y="222.9">-1.5</text>
<text x="135.3" y="225.8">0</text>
<text x="141.3" y="225.7">2</text>
<text x="147.3" y="225.7">4</text>
<text x="152.9" y="225.7">6</text>
<text x="159" y="225.7">8</text>
<text x="164" y="225.7">10</text>
<text x="170" y="225.8">12</text>
<text x="175.6" y="225.7">14</text>
<text x="55.8" y="230">Frequency (Hz)</text>
<text x="152" y="230">Time (ns)</text>
<text x="41.1" y="234.2">V</text>
<text x="58.9" y="234.4">O</text>
<text x="68.1" y="234.4">PP</text>
<text x="93.6" y="234.2">F</text>
<text x="124.2" y="234.2">O</text>
<text x="133.4" y="234.2">PP</text>
<text x="147.8" y="234.4">L</text>
<text x="90.7" y="248.6">L</text>
<text x="97.2" y="248.6">V</text>
<text x="174.2" y="248.6">PP</text>
</g>
<g font-size="1.9">
<text x="64.3" y="44.9">V</text>
<text x="57.9" y="51.8">V</text>
<text x="57.8" y="56">V</text>
<text x="58.2" y="65.8">V</text>
<text x="60.9" y="70.7">V</text>
<text x="63" y="76">V</text>
<text x="62.9" y="81.3">V</text>
</g>
<g font-size="1.8">
<text x="159.7" y="45.1">V</text>
<text x="166.7" y="48.2">V</text>
<text x="150.9" y="68.3">V</text>
<text x="151.9" y="76">V</text>
<text x="151.9" y="196.6">V</text>
<text x="129.3" y="204.4" transform="rotate(-90 129.3 204.4)">OUT</text>
<text x="151.9" y="209.7">V</text>
</g>
</svg>
